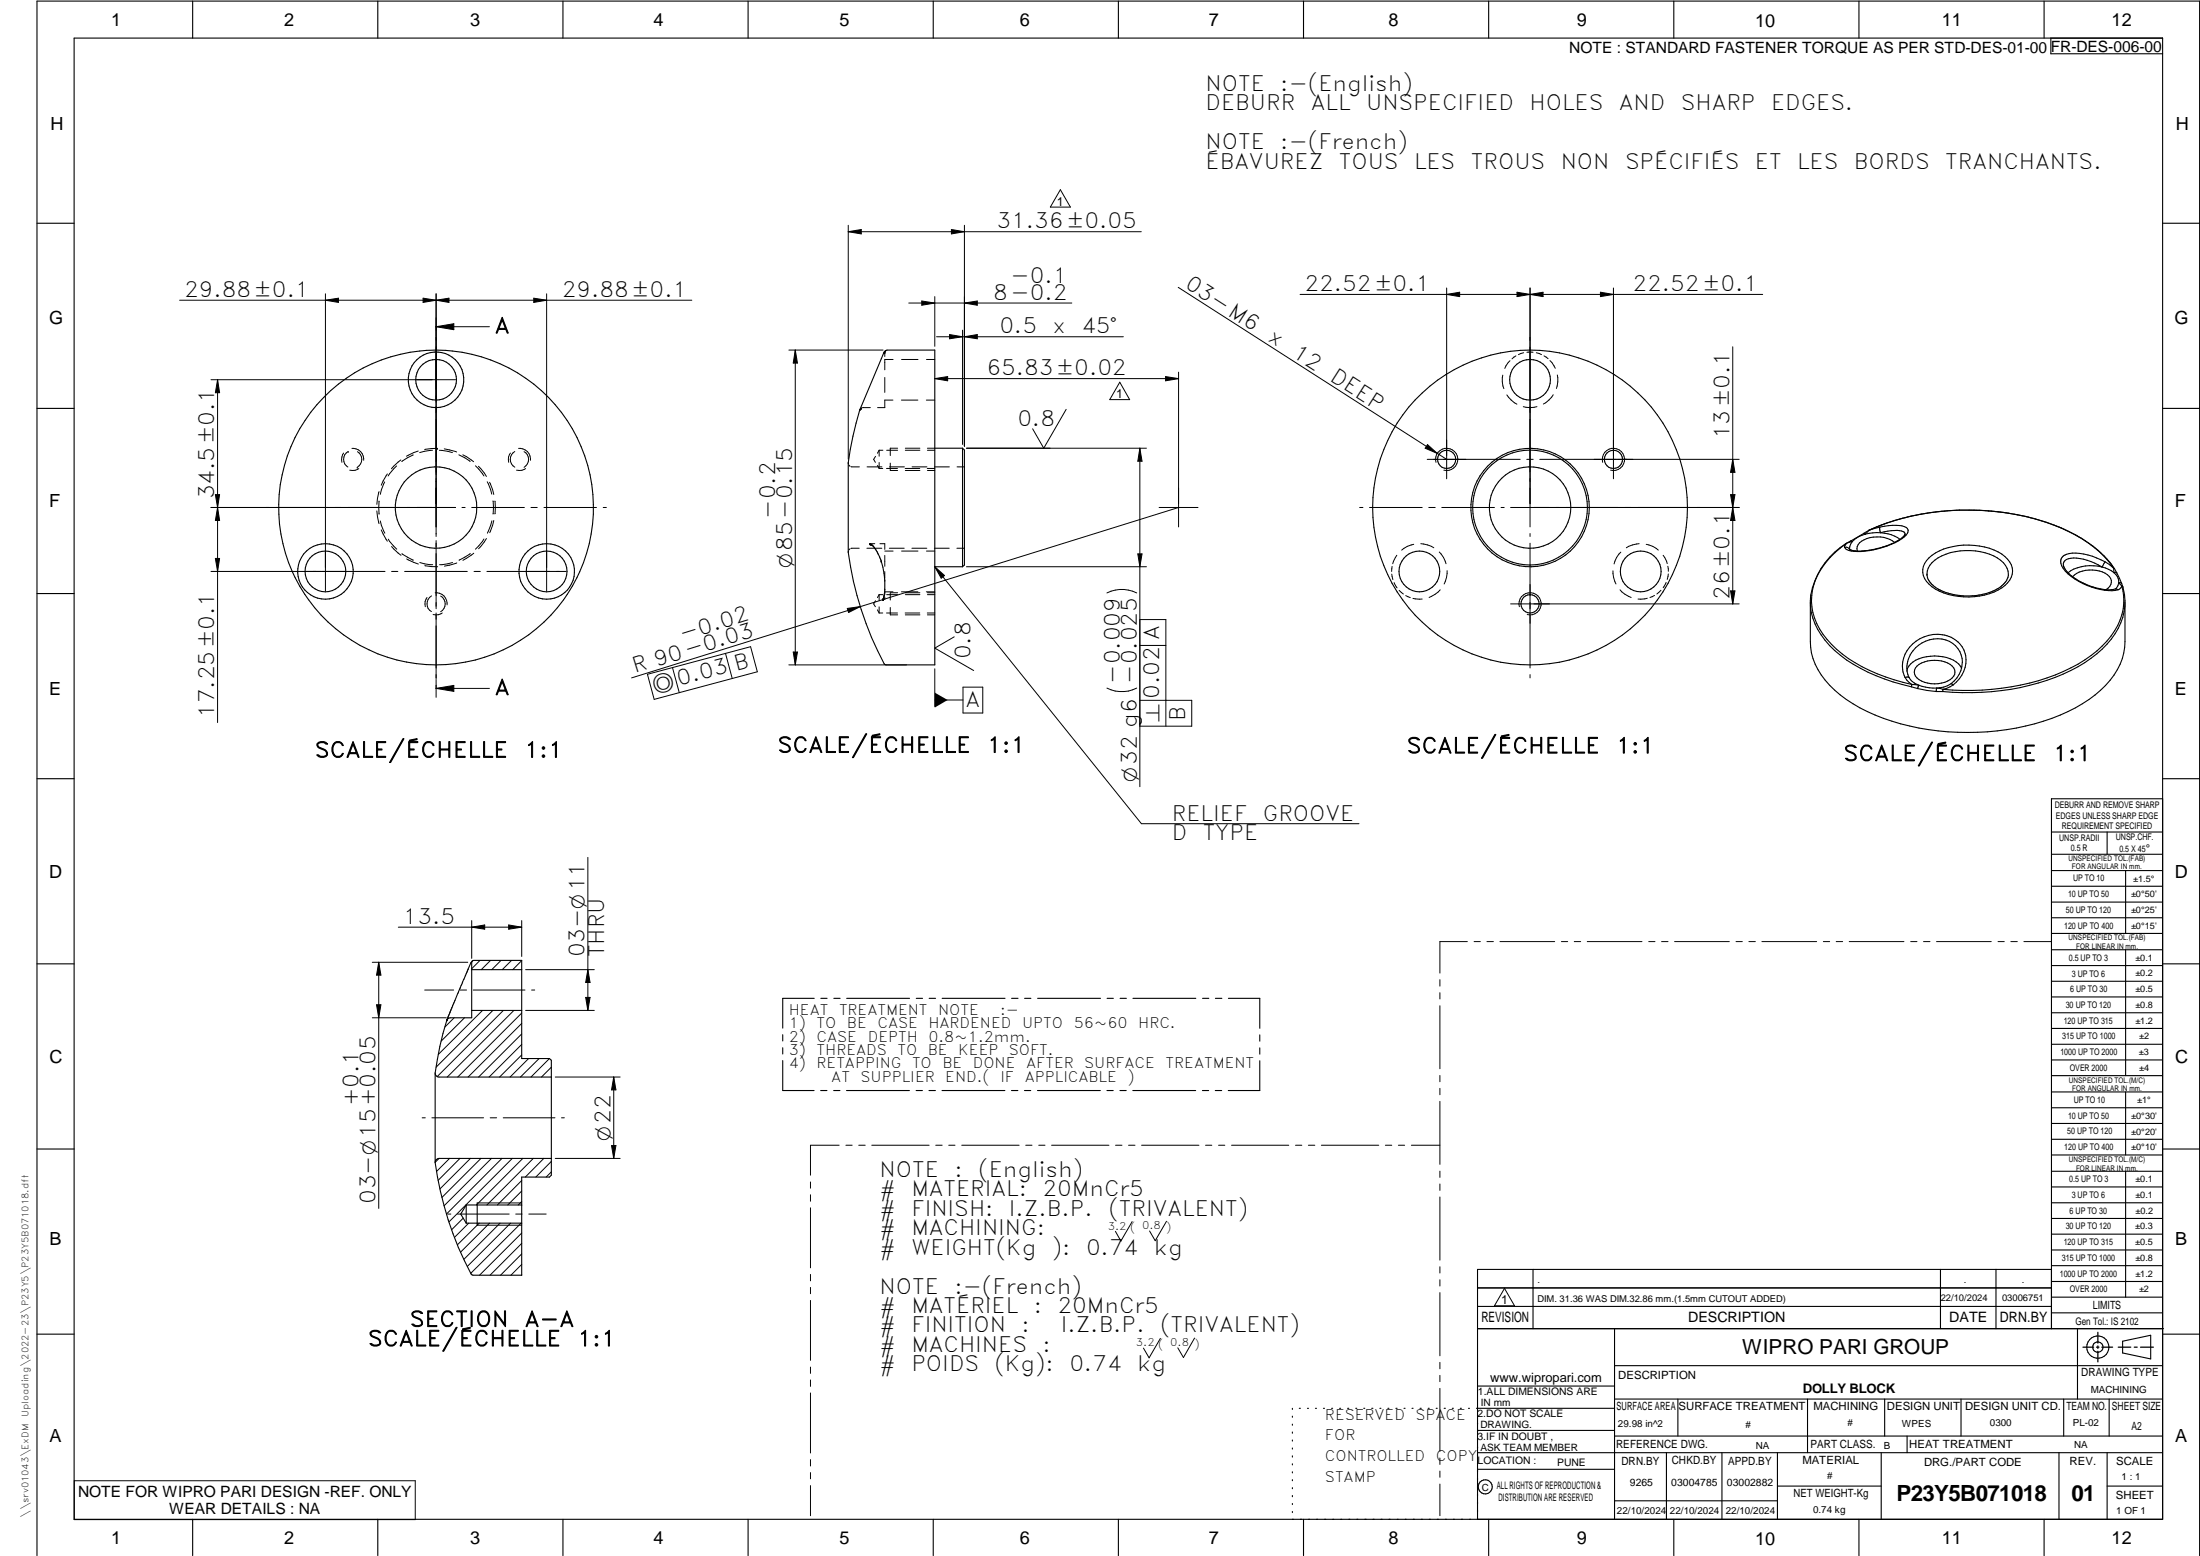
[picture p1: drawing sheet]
<svg xmlns="http://www.w3.org/2000/svg" width="594mm" height="420mm" viewBox="0 0 594 420" stroke-linecap="round" stroke-linejoin="round" font-family="sans-serif">
<g fill="none" stroke="#000" stroke-width=".3">
<path d="M20 10.3h564v400h-564zM52 .3v10M102 .3v10M152 .3v10M202 .3v10M252 .3v10M302 .3v10M352 .3v10M402 .3v10M452 .3v10M502 .3v10M552 .3v10"/>
<path d="M553.8 10.3v4.2h30.2M10 60.3h10M584 60.3h10M238.7 95.1h.1M239.2 94.7l-.5 .4M239.5 94.6l-.5 .2M239.5 94.5h12.9v85h-13.4a86.6 86.6 0 0 1-9.9-30.3v-24.3a93.4 93.4 0 0 1 3-14.2l6.6-15.6M10 110.3h10M584 110.3h10M252.4 121h7.5M259.9 121l.5 .5v31.1l-.5 .4M259.9 121v32"/>
<path d="M518.7 138.9l-4.9 1.1-6.9 2.2M520.4 138.6l-1.5 .2M521.2 138.4l7.9-.6a60.7 60.7 0 0 1 33.5 7.9 29.2 29.2 0 0 1 8.4 7.8M234.9 146.8h.1M235 146.8h.1M235.1 146.9h.1M235.2 146.9h.1M235.2 147l.6 .4 1 1.5 1.1 2.6M235.3 147h.1M237.9 151.5l.9 4.3 .1 4.3M237.9 151.5h.1M252.4 153h7.5"/>
<path d="M498.1 147.8a1.04 1.04 0 0 1 1.3 .5M498.5 146.8a21 21 0 0 0-9.5 13.8M498.6 146.7a20.2 20.2 0 0 0-9.4 14.1 16.4 16.4 0 0 0 5.4 13.2 41.1 41.1 0 0 0 19.2 10.2l2.5 .6M498.6 146.7l-.1 .1M498.6 146.7l-.4 .6-.1 .5M499.4 148.3h.1M499.5 148.4h.1M500.2 146.3l-.7 1.4-.1 .7M500.2 146.3l-1.6 .4M500.2 146.3l-.5-.2-1.2 .7M503.7 144.2l-1.7 .7-1.8 1.4M503.7 144.2l-.4-.1-3.6 2"/>
<path d="M504.6 143.2l-1.3 .8M504.7 143.2l-1 1M504.7 143.2h-.1M506.2 142.5l-1.6 .7M506.9 142.2l-2.2 1M506.9 142.2l3.3-1.2a69.1 69.1 0 0 1 46.3 1.5 32.2 32.2 0 0 1 14.2 10.9M507.7 142.3l.1 1.5M507.7 142.3l-3 .9M507.7 142.3a11.8 11.8 0 0 1 7 .1 1.51 1.51 0 0 1-.4 2.5 21.6 21.6 0 0 1-15.1 3.7l-.9-.4-.2-.4M507.8 143.8l2.9 .6 2.4 1.2M507.8 143.8a10.3 10.3 0 0 1 6.4-.1l.2 .6M507.8 143.8l-2.1 .1-2 .3"/>
<path d="M511.6 146.5l-3.5 1.3-4.3 .9a9 9 0 0 1-4.3-.3M511.6 146.5a8.1 8.1 0 0 0-9.4 .1 2.13 2.13 0 0 0-.6 2.2M514.3 144.5h.1M514.4 144.4a6.7 6.7 0 0 1-2.8 2.1M514.4 144.3h.1M520.4 155.1a5.1 5.1 0 0 0 3 4M520.4 155h.1M520.4 155a6.5 6.5 0 0 1 5.1-5.4 16.5 16.5 0 0 1 14.8 1.7 4.1 4.1 0 0 1 1.9 4.7 8.2 8.2 0 0 1-6.1 4.3 18.4 18.4 0 0 1-12.6-1.2M520.9 150.6a16.6 16.6 0 0 1 13.6-3.2 11 11 0 0 1 8.6 5.1 5.1 5.1 0 0 1-2.6 6.2 18.3 18.3 0 0 1-18.8-.2 4.7 4.7 0 0 1-.8-7.9zM523.5 159.1h.1M557.2 152.4l.1-.5a2.52 2.52 0 0 1 2.7-1.2 16.1 16.1 0 0 1 7.6 2.4M557.2 152.5a6.9 6.9 0 0 0 3.8 4.1 15.4 15.4 0 0 0 10.2 2.4"/>
<path d="M559.7 155.7a7.7 7.7 0 0 1 9.9 0 2.23 2.23 0 0 1-.9 3.5M567.6 153.1a10.9 10.9 0 0 0-9.2 1.6M567.6 153.1l1.8 .7 1.5 .8M568.5 151.7l-.9 1.4M568.5 151.7l2.2 1.7M568.5 151.7a16.6 16.6 0 0 0-9.7-2.2 2.33 2.33 0 0 0-2.2 1.4 2.33 2.33 0 0 0 .5 2.6 17.8 17.8 0 0 0 14.1 5.9l.8-.1M570.7 153.4l.2 1.2M570.7 153.4l.3 .1M570.9 154.6a3.1 3.1 0 0 1 1.2 2.8M570.9 154.6l.3-.1 .4 .2M571 153.5l.6 1.2M571.2 159h.1"/>
<path d="M571.2 159l.8 .3M571.6 154.7l1.3 2.9M572.1 157.4l.4-.1 .4 .3M572.1 157.4l.9 .8M572.1 157.4l-.2 .8-.7 .8M572.9 157.6l.4 .9M573 158.2l.3 .3M573 158.2a15.6 15.6 0 0 1-4.1 14.9 39 39 0 0 1-18.4 10.7 71.1 71.1 0 0 1-25.8 2.3M573 158.2l-.2 .5-.8 .6M573.3 158.5a15.9 15.9 0 0 1-4.3 15.4 40.7 40.7 0 0 1-21 11.2 69.8 69.8 0 0 1-23.4 1.6M10 160.3h10M238.4 161.8h.1"/>
<path d="M238.5 161.8h.1M238.5 161.7h.1M238.5 161.6h.1M238.6 161.3h.1M238.6 161.4v.1M238.8 160.7v.1M238.8 160.8l-.2 .5M238.8 160.1v.7M488.9 162.5v10.8a18.8 18.8 0 0 0 8 14.4 52.5 52.5 0 0 0 26.5 9.7 66 66 0 0 0 37-6.3 25.3 25.3 0 0 0 12.7-13.3l.6-3 .1-1.5v-10.8M488.9 160.7a17.5 17.5 0 0 0 6.6 15 45.7 45.7 0 0 0 20.7 9.8M517.6 179.9a8 8 0 0 1 9.6 0 2.22 2.22 0 0 1-.6 3.6 8.1 8.1 0 0 1-9-.5 2.11 2.11 0 0 1 0-3.1zM529.9 178.9a7.2 7.2 0 0 1-3.1 5.7l.6 .4"/>
<path d="M529.9 178.9a6.7 6.7 0 0 0-9.9-5.8 8 8 0 0 0-5.1 7.4M584 160.3h10M514.4 182.9l.7-.1 .4 .2M514.4 182.9l.5 .8 1.4 1.1M514.4 182.9a7.7 7.7 0 0 1 3-9.8 8.7 8.7 0 0 1 12.4 1.5 7.7 7.7 0 0 1-2.4 10.4M514.9 180.5l.1 .8 .5 1.7M515.5 183l.4 .6 1.1 .8M516.2 185.5l1.6 .4M516.3 184.8l1.9 .2M516.3 184.8l-.1 .7M516.9 184.4l1.3 .6M517.8 185.9l5.1 .8"/>
<path d="M518.2 185l2.7 .7 2.1 .1M518.2 185l-.4 .9M522.9 186.7h1.7M523 185.8l1.7 .3M523 185.8l-.1 .9M524.7 186.1l-.1 .6M526.9 184.6a7 7 0 0 1-3.9 1.2M527.4 185l-1.8 .9-.9 .2M529.7 180.5a7 7 0 0 0-6.2-3.3 9.2 9.2 0 0 0-8.1 2.7l-.5 1.2M10 210.3h10M584 215.7h-30v143.1M584 210.3h10"/>
<path d="M554 224.7h30M554 230.7h30M554 235.1h30M554 239.3h30M569 224.7v6M574 235.1v17M127.2 259.9h.1M127.2 259.9l-6.3 15.1M127.5 259.5l-.3 .4M554 243.6h30M554 247.8h30M554 252.1h30"/>
<path d="M554 256.5h30M574 256.5v33.9M10 260.3h10M120.6 275.5h.1M120.6 275.4h.1M120.7 275.4h.1M120.7 275.3h.1M120.8 275.1v.1M120.8 275.1h.1M120.9 275h.1M120.9 275l-.1 .1M127.4 272.8h13.5"/>
<path d="M127.4 261.8h13.5M211.4 279.4v1.7M219.9 269.6h-8.5v8M221.7 269.6h1.6M225.2 269.6h1.7M228.6 269.6h17M247.4 269.6h1.7M250.9 269.6h1.7M254.4 269.6h17M273.2 269.6h1.7M276.7 269.6h1.7M280.2 269.6h17"/>
<path d="M299 269.6h1.6M302.5 269.6h1.7M305.9 269.6h17M324.7 269.6h1.7M328.2 269.6h1.7M331.7 269.6h8.5v8.1M340.2 279.4v1.7M554 260.7h30M554 265h30M554 269.2h30M554 273.5h30M554 277.7h30"/>
<path d="M584 260.3h10M117.5 289.8v24M148.9 290.8h-30.4a1.02 1.02 0 0 1-1-1.1 75.5 75.5 0 0 1 3.4-14.5l.7-.4h5.8v-15l.3-.4 13.2-.1v26.5h7.5l.5 .5v31l-.5 .5h-7.5v26.5l-13.5-.1a84.5 84.5 0 0 1-9.8-30.7l.5-.6 .4-.1h30.4M211.4 282.9v1.7M211.4 286.4v8.1h8.4M221.6 294.5h1.7M225.1 294.5h1.7M228.6 294.5h17M247.4 294.5h1.7M250.9 294.5h1.7M254.4 294.5h16.9M273.1 294.5h1.8"/>
<path d="M276.6 294.5h1.7M280.2 294.5h16.9M298.9 294.5h1.7M302.4 294.5h1.7M305.9 294.5h17M324.7 294.5h1.7M328.2 294.5h1.7M340.2 286.4v8.1h-8.5M340.2 283v1.6M554 282h30M554 286.2h30M554 290.4h30"/>
<path d="M554 294.9h30M554 299.1h30M574 294.9v17M10 310.3h10M554 303.4h30M554 307.6h30M554 311.9h30M554 316.3h30M574 316.3v34M584 310.3h10M125.9 325.4v4.9M125.9 330.3h15"/>
<path d="M125.9 325.4h15M125.9 325.4l-1.5 2.4 1.5 2.5M128.9 324.8v6M554 320.5h30M554 324.8h30M554 329h30M554 333.2h30M554 337.5h30M399 358.8h185.2M399 352.8h155M399 347.8h155M414 342.8v16"/>
<path d="M436 358.8v51.5M524 342.8v16M539 342.8v16M554 341.8h30M554 346h30M554 350.3h30M554 354.5h30M554 342.8h-155v67.5M561 358.8v19M10 360.3h10M399 374.3h37M436 377.8h148"/>
<path d="M453.1 377.8v10M488.1 377.8v14.5M508.9 377.8v10M529.5 377.8v10M557.3 377.8v10M569.5 377.8v10M573.2 362.2l7.6-1.6v6.3l-7.6-1.6zM584 368.8h-148M584 360.3h10M349 380.3v.3M349 382.4v.3M349 384.6v.3"/>
<path d="M349 386.7v.3M349 388.8v.3M349 391v.3M349 393.1v.3M349 395.3v.3M349 397.4v.3M349 399.5v.3M350.9 380.3h.2M353.1 380.3h.2M355.2 380.3h.3M357.4 380.3h.3M359.6 380.3h.3"/>
<path d="M361.7 380.3h.3M363.9 380.3h.3M366.1 380.3h.3M368.3 380.3h.2M370.4 380.3h.3M372.6 380.3h.3M374.8 380.3h.3M376.9 380.3h.4M379.1 380.3h.3M381.3 380.3h.3M383.4 380.3h.4M385.6 380.3h.3"/>
<path d="M387.8 380.3h.3M390 380.3h.3M392.2 380.3h.3M394.3 380.3h.3M396.5 380.3h.3M398.7 380.3h37.3M399 396.7h37M399 392.3h185M399 386.2h37M436 387.8h148M450 392.3v18M465 392.3v18"/>
<path d="M480 392.3v18M508 392.3v18M515 387.8v4.5M556 392.3v18M569 392.3v18M52 410.3v9.7M102 410.3v9.7M152 410.3v9.7M202 410.3v9.7M252 410.3v9.7M302 410.3v9.7M349 401.7v.3"/>
<path d="M349 403.8v.4M349 406v.3M349 408.1v.3M352 410.3v9.7M402 410.3v9.7M436 405.3h44M452 410.3v9.7M480 401.3h28M502 410.3v9.7M552 410.3v9.7M569 401.3h15M10 420v-419.7h584v419.7"/>
<circle cx="117.8" cy="102.6" r="7.5"/>
<circle cx="117.8" cy="102.6" r="5.5"/>
<circle cx="413.2" cy="102.6" r="5.5"/>
<circle cx="117.7" cy="137" r="11"/>
<circle cx="117.7" cy="137.1" r="42.5"/>
<circle cx="390.6" cy="124.1" r="2.46"/>
<circle cx="413.2" cy="137" r="15.5"/>
<circle cx="413.2" cy="137.1" r="16"/>
<circle cx="413.2" cy="137.1" r="42.5"/>
<circle cx="413.2" cy="137" r="11"/>
<circle cx="435.7" cy="124.1" r="2.46"/>
<circle cx="87.9" cy="154.3" r="7.5"/>
<circle cx="87.9" cy="154.3" r="5.5"/>
<circle cx="147.6" cy="154.3" r="5.5"/>
<circle cx="147.6" cy="154.3" r="7.5"/>
<circle cx="383.3" cy="154.3" r="5.5"/>
<circle cx="443.1" cy="154.3" r="5.5"/>
<circle cx="413.2" cy="163" r="2.46"/>
<circle cx="566.5" cy="363.7" r="1.39"/>
<circle cx="566.5" cy="363.8" r="3"/>
<circle cx="401.1" cy="401.5" r="1.9"/>
</g>
<g fill="none" stroke="#000" stroke-width=".27">
<path d="M286.3 51.2l2.7 4.7h-5.4zM87.9 79.3v80.3M117.8 79.3v65.6M147.6 79.3v80.3M229.1 60.8v63.2M229.1 62.6l3.5-.6v1.2zM229.1 62.6h79.1M256.9 62l3.5 .6-3.5 .6zM260.4 60.8v59.7M318.2 77.6l72.4 46.4M351.1 79.5h124.9M390.6 77.8v51.5"/>
<path d="M390.6 79.5l3.6-.6v1.2zM409.7 78.9v1.2l7-1.2v1.2zM413.2 77.8v64.5M432.2 78.9l3.5 .6-3.5 .6zM435.7 77.8v51.5M48.5 81.1h138.3M87.9 81.1l3.5-.6v1.2zM114.3 80.5l3.5 .6-3.5 .6zM117.8 88.2l4.7-.8v1.6zM117.8 81.1l3.4-.6v1.2zM117.8 88.2h14.4M144.1 80.5l3.5 .6-3.5 .6z"/>
<path d="M213 94.5h25.5M214.8 94.5v85M214.8 94.5l.5 3.5h-1.1zM238.9 97.1h2.3M238.9 95.2h.1M238.9 95.3v1M238.9 97.1v2.8M239 94.9h.1M239 94.9l-.1 .3M239 94.9v.1M239 94.8h.1M239.2 94.7h-.1"/>
<path d="M243.5 97.1h4.4M245.4 81.8h44M248.9 81.3l3.5 .5-3.5 .6zM250.2 97.1h2.2M252.4 80.1v13.4M252.9 90.9h50.5M256.4 90.3l3.5 .6-3.5 .6zM259.9 89.2v30.8M260.4 90.9l3.5-.6v1.2zM260.4 81.8l3.5-.5v1.1zM407.7 97.4l-1.3 2.1M409.4 96.1l-1.1 .8"/>
<path d="M411.4 95.3l-1.4 .5M412.3 95.1h1.7M414.9 95.3l1.4 .5M416.9 96.1l1.1 .8M418.5 97.4l1.5 2M467.9 93.6v69.5M57 102.5h66M58.8 102.5l.5 3.5h-1.1zM58.8 102.5v92.6M232.2 110.7h.1M232.2 110.6h.1M232.3 110.5h.1"/>
<path d="M232.3 110.5l-.1 .1M232.4 110.4h.1M232.4 110.3h.1M232.6 110.2h.1M232.6 110.2l-.1 .1M232.7 110.2h.1M232.9 110.1h.1M235 110.1h-2M238.9 101.9v4.1M241.1 108h-2.2v2.1h-1.9M243.4 108h4.5M250.1 108h2.3"/>
<path d="M252.4 102.2l3.5-.5v1.1zM252.4 102.2h65.9M287.9 110.5l-6.1 10.5-3-5.2M302.4 103.2l2.6 4.7h-5.3zM314.7 101.7l3.6 .5-3.6 .6zM318.3 100.5v41.8M405.8 101.3a6.2 6.2 0 0 0 .3 3.6M406.9 106.6a7.7 7.7 0 0 0 2.7 2.5M415 109.8a6.8 6.8 0 0 1-3.7 0M419.4 106.6a7.1 7.1 0 0 1-2.6 2.5M420.5 101.3a6.6 6.6 0 0 1-.2 3.6M58.2 133.6h1.1l-.5 3.4z"/>
<path d="M58.8 137l.5 3.5h-1.1zM92.8 122.3a3.2 3.2 0 0 0-.5 2.5M94 121.9a2.45 2.45 0 0 0-.1 4.2M94 121.9h.1M95 121.1a2.93 2.93 0 0 1 3.2 3.2M96.5 126.2h.1M96.5 122a2.46 2.46 0 0 1 0 4.2M96.9 126.5a2.81 2.81 0 0 1-2.5 .5M101.8 138l.6 3.4M102.4 135.3v3.6M102.4 132.8l-.6 3.4M103.9 130.1l-1.2 3.4"/>
<path d="M104.6 128l-1.7 3M107.1 125.8l-2.3 2.7M108.2 124.2l-2.5 2.4M111.6 122.9l-3.1 1.7M112.9 121.8l-3.1 1.4M116.8 121.6l-3.5 .6M118.1 121.1h.1M118.1 121.1l-3.4 .3M118.7 121.6l3.5 .6M120 121.2l3.3 .8M123 137h-66M123.9 122.8l3.1 1.8"/>
<path d="M124.7 137h.9M125 122.8l2.9 1.9M127.4 137h14.2M128.4 125.8l2.3 2.7M129.2 125.9l2.2 2.8M131.6 130.1l1.2 3.3M132.2 130.2l1.1 3.3M133.1 135.3v3.5M133.6 135.3v3.5M137.8 122.3a2.77 2.77 0 0 0-.4 2.5M139 121.9a2.44 2.44 0 0 0 0 4.3M140 121.1a2.94 2.94 0 0 1 3.2 3.2"/>
<path d="M141.5 122a2.44 2.44 0 0 1 0 4.2M141.9 126.5a2.81 2.81 0 0 1-2.4 .5M143.4 137h1.7M146.9 137h14.2M162.9 137h.8M229.1 125.1v.2M229.2 125.6l.4 .3M229.8 126l2.3 .1M234.1 126.1h4.1M236.4 123.2l-.5 .8 .5 .8M236.9 125.7l.5 .8M237.4 126.5h1"/>
<path d="M237.4 121.6l-.5 .8M237.4 121.6h1M237.4 121.6v1.6M237.4 124.9v1.6M239.4 126.5h3M239.4 121.6h3M240.2 126.1h4M240.4 125.1v1.9h2M242.4 121h-2v2M244.4 126.5h4M244.5 121.6h3.9M244.5 121h3.9"/>
<path d="M244.5 127h3.9M246.3 126.1h4M250.4 126.5h2M250.4 121.6h2M250.4 121h2M250.4 127h2M252.3 126.1h4.1M258.4 126.1h2M261 121h48.6M307.8 121v91.4M307.8 121l.6 3.5h-1.2zM313 137h10.5"/>
<path d="M318.3 137l-147.7 46M367.2 137h.8M369.8 137h14.2M385.4 124h25.1M385.5 120.1l2.6 2.3-3.3-1.4zM385.8 137h1.8M387.8 124.8a3 3 0 0 1 2.6-3.7 3 3 0 0 1 3.3 3.2 3 3 0 0 1-3.8 2.7M389.3 137h14.3M405.3 137h.9M407.9 137h61.7M412.3 124h1.7M432.8 124.8a3 3 0 0 1 2.6-3.8 3 3 0 0 1 3.3 3.3 3 3 0 0 1-3.8 2.7"/>
<path d="M467.3 133.6h1.2l-.6 3.4zM467.9 137l.6 3.5h-1.2zM467.9 124l.6 3.6h-1.2zM469.6 124h-53.8M58.2 150.8h1.1l-.5 3.5zM102.7 140.7l.3 1.2 .9 2.1M102.9 143.1l1.7 3M104 154.3h-47M104.9 145.6l2.2 2.7M105.7 154.3h1.7M105.7 147.6l2.6 2.3M108.5 149.5l3.1 1.8"/>
<path d="M109.3 154.3h16.9M109.8 150.9l3.2 1.4M113.4 151.9l3.4 .6M114.7 152.7l3.5 .3M117.8 146v18.4M122.2 151.9l-3.5 .6M123.4 152l-3.4 .9M127 149.5l-3.1 1.8M127.9 149.4l-2.9 1.9M128 154.3h1.7M130.7 145.5l-2.3 2.8M131.4 145.4l-2.2 2.8"/>
<path d="M131.5 154.3h21.4M132.8 140.6l-1.2 3.4M133.3 140.5l-1.1 3.3M229.1 148.8v.3M229.5 148.2l-.3 .3M232 148l-2.2 .1M234.1 148h4M234.9 146.8h1.3M237.6 146.8h1.3v1.5M238.9 148.8h2.3M238.9 159.8h2.2M238.9 154.3v1.8"/>
<path d="M238.9 150v2.9M238.9 156.5v.4M238.9 159.1v.3M238.9 159.7v.9M240.2 148h4M243.4 159.8h4.5M243.5 148.8h4.4M246.2 148h4.1M250.1 159.8h2.3M250.2 148.8h2.2M252.3 148h4M252.4 153l2.7 2.4-.9 .7z"/>
<path d="M252.4 153l55.8 69.4h58.8M258.4 148h2M261 153h48.6M307.2 149.6h1.2l-.6 3.4zM375.8 155l.3 1.5M375.9 153l-.1 1.3M376.5 157.3l.8 1.4M377.2 149.9l-1.1 2.3M377.8 159.4l1.2 1M381.8 147a6.5 6.5 0 0 0-3.3 1.5M383.7 146.8a7.4 7.4 0 0 1 3.5 1.1M388.7 149.1a6.7 6.7 0 0 1 1.8 3.1"/>
<path d="M388.9 159.3a7.8 7.8 0 0 1-3 2M390.8 154.1a7.2 7.2 0 0 1-.8 3.6M413.2 144.1v.8M413.2 146.7v33.7M435.6 154.1a7.1 7.1 0 0 0 .8 3.6M437.5 159.3a7 7 0 0 0 3 2M437.7 149.1a6.2 6.2 0 0 0-1.8 3.2M442.6 146.8a7.4 7.4 0 0 0-3.4 1.1M444.5 147a6.1 6.1 0 0 1 3.3 1.5M448.5 159.4l-1.1 1M449.1 149.9l1.1 2.3M449.9 157.3l-.8 1.4"/>
<path d="M450.4 152.9l.1 1.4M450.5 155l-.3 1.5M467.3 159.6h1.2l-.6 3.5zM115.3 161.3a2.77 2.77 0 0 0-.5 2.5M116.5 160.9a2.46 2.46 0 0 0 0 4.2M117.5 160.1a2.95 2.95 0 0 1 3.2 3.2M117.8 165.5v17.8M119 161a2.44 2.44 0 0 1 0 4.2M119.4 165.5a2.81 2.81 0 0 1-2.4 .4M195.9 176.4l1.8 6.8M213 179.5h31.8M214.2 176.1h1.1l-.5 3.4z"/>
<path d="M228.8 164.3l3.5-.5-3.2 1.6zM236.4 162.2l-.5 .9 .5 .7M236.9 164.7l.5 .8M237.4 165.5h1M237.4 160.6l-.5 .8M237.4 160.6h1M237.4 160.6v1.6M237.4 163.9v1.6M238.4 161.8h.1M238.5 161.8h.1M238.9 161.2v.6h-.1M239.4 165.5h3"/>
<path d="M239.4 160.6h3M240.4 164v2h2M242.4 160.1h-2v1.9M244.4 165.5h4M244.5 160.6h3.9M244.5 160.1h3.9M244.5 166h3.9M250.4 165.5h2M250.4 160.6h2M250.4 160.1h2M250.4 166h2M257.7 172l-5.3 3 10.5 6.1"/>
<path d="M307 160.1a9 9 0 0 0-8.1 0M307.8 174.3h7M307.8 167.3h7v28.8M379.6 160.8l1.2 .6M381.5 161.6l2.5 .2M407.9 163.1h61.7M410.3 163.8a3 3 0 0 1 2.6-3.7 3 3 0 0 1 3.3 3.2 3 3 0 0 1-3.8 2.6M444.8 161.5l-2.5 .3M446.8 160.8l-1.2 .5M117.8 183.5v4.8M117.8 185.9h14.4M117.8 185.9l4.7-.8v1.6z"/>
<path d="M174.8 182.1l27.9-7.5 1.8 6.8-27.8 7.4zM181.6 180.3l1.8 6.7M252.4 180.6v10.2M252.4 189h7.6M260 185.5h5.4v7h-5.4zM307 185.8a9 9 0 0 1-8.1 0M307.8 189.1h14v7h-14M413.2 182.2v.8M158.7 231.5v41.3M100.5 259.8h25.8M102.3 259.8v66.5M102.3 259.8l.6 3.5h-1.2z"/>
<path d="M107.6 250.4h33.3M127.4 250.4l3.5-.6v1.1zM127.4 248.6v10.2M129.6 259.3l-2.2 2.3M132.5 259.3l-2.5 2.5M135.3 259.3l-2.5 2.5M137.4 249.8l3.5 .6-3.5 .5zM138.1 259.3l-2.5 2.5M140.9 248.6v9.7M140.9 259.4l-2.4 2.4M396.2 254.3h-7.4v8.5M398.1 254.3h1.6"/>
<path d="M401.5 254.3h1.8M405 254.3h14.8M421.6 254.3h1.7M425.1 254.3h1.7M428.6 254.3h14.8M445.2 254.3h1.7M448.7 254.3h1.7M452.2 254.3h14.8M468.8 254.3h1.7M472.3 254.3h1.7M475.8 254.3h14.8M492.4 254.3h1.7"/>
<path d="M495.8 254.3h1.8M499.4 254.3h14.7M516 254.3h1.6M519.4 254.3h1.8M522.9 254.3h14.8M539.5 254.3h1.7M543 254.3h1.7M546.5 254.3h7.4M100.5 274.8h20M101.7 271.3h1.2l-.6 3.5zM114.7 267.3h7.8M122.6 274.8l-2.5 2.5"/>
<path d="M124.3 267.3h1.7M125.4 274.8l-6.3 6.3M127.5 272.8l-.1 .1M127.8 267.3h14M130.3 272.8l-11.9 11.9M133.1 272.8l-15.3 15.4M135.9 272.8l-17.8 17.9M138.8 272.8l-18 18M140.9 273.6l-17.3 17.2M140.9 276.4l-14.5 14.4M140.9 279.2l-11.7 11.6M141.9 261.8h18.6"/>
<path d="M141.9 272.8h18.6M143.5 267.3h.9M158.2 269.3h1.1l-.6 3.5zM158.7 261.8l.6 3.5h-1.1zM388.8 264.5v1.8M388.8 268.1v1.6M388.8 271.6v17M140.9 282l-8.8 8.8M140.9 284.9l-6 5.9M142.7 285.8l-5 5M145.6 285.8l-5.1 5M148.4 285.8l-5 5"/>
<path d="M148.9 288.2l-2.7 2.6M149.9 290.8h17.6M165.7 290.8l.6 3.5h-1.2zM165.7 290.8v22M388.8 290.4v1.7M388.8 293.9v1.7M388.8 297.4v17M114 301.8h.8M116.6 301.8h14M118.6 312.8l-1.1 1.1M121.4 312.8l-3.5 3.5M124.2 312.8l-5.9 5.9"/>
<path d="M127 312.8l-8.2 8.3M129.9 312.8l-10.6 10.5M132.4 301.8h1.7M132.7 312.8l-12.8 12.8M135.5 312.8l-14.9 15M135.9 301.8h14M138.3 312.8l-17.1 17.1M140.9 318.8l-6.6 6.6M141.2 312.8l-12.6 12.6M144 312.8l-12.5 12.6M146.8 312.8l-4.9 5M148.9 313.6l-4.2 4.2"/>
<path d="M148.9 316.4l-1.4 1.4M149.9 312.8h17.6M151.6 301.8h.8M165.1 309.3h1.2l-.6 3.5zM218.9 319.2v1.6M226.6 309.2h-7.7v8.1M228.4 309.2h1.7M231.9 309.2h1.7M235.4 309.2h15.5M252.7 309.2h1.7M256.2 309.2h1.7M259.7 309.2h15.5"/>
<path d="M277 309.2h1.7M280.5 309.2h1.7M284 309.2h15.5M301.2 309.2h1.8M304.8 309.2h1.7M308.3 309.2h15.5M325.5 309.2h1.7M329.1 309.2h1.6M332.6 309.2h15.4M349.8 309.2h1.7M353.3 309.2h1.7M356.8 309.2h15.5"/>
<path d="M374.1 309.2h1.7M377.6 309.2h1.7M381.1 309.2h7.7M388.8 316.2v1.7M388.8 319.7v1.7M120.9 327.8h.8M123.5 327.8h14M125.1 328.9l-3.1 3.2M126.6 330.3l-3.9 3.8M128.9 330.8h12M128.9 324.8h12M129.4 330.3l-5.9 5.8"/>
<path d="M132.2 330.3l-7.8 7.8M135 330.3l-9.7 9.8M137.9 330.3l-11.7 11.7M139.3 327.8h1.7M140.7 330.3l-13.6 13.5M140.9 321.6l-3.8 3.8M140.9 324.4l-1 1M140.9 333l-11.4 11.3M140.9 335.7l-8.6 8.6M140.9 338.6l-5.7 5.7M142.8 327.8h4.7M218.9 322.6v1.8"/>
<path d="M218.9 326.1v16.2M305.7 329.9l-3 5.2-1.5-2.6M315 329.8l-3.1 5.2-1.5-2.6M388.8 323.2v17.1M140.9 341.4l-2.9 2.9M140.9 344.3h-.1M218.9 344.1v1.8M218.9 347.6v1.7M218.9 351.2v16.1M388.8 342.1v1.6M388.8 345.6v1.7M388.8 349v17.1"/>
<path d="M406.3 347.9l2.7 4.7h-5.4zM218.9 369.1v1.7M218.9 372.6v1.8M218.9 376.1v16.2M313.3 361.4l-3 5.2-1.5-2.6M322.6 361.3l-3 5.3-1.6-2.7M388.8 367.9v1.7M388.8 371.4v1.7M388.8 374.9v17M20.1 399.8h92v10.5h-92zM218.9 394.1v1.8M218.9 397.6v1.7"/>
<path d="M388.8 393.7v1.7M388.8 397.2v1.7M218.9 401.2v8.1M388.8 400.7v8.6"/>
</g>
<path d="M566.5 359.7v3M562.5 363.8h2.9M566.1 363.8h.7M566.5 363.4v.7M566.5 364.9v2.8M567.6 363.8h2.9M572 363.8h3.4M576.3 363.8h.8M578 363.8h3.5" fill="none" stroke="#000" stroke-width=".34"/>
<g fill="#000">
<path d="M229.1 62.6l3.5-.6v1.2zM256.9 62l3.5 .6-3.5 .6zM390.6 79.5l3.6-.6v1.2zM409.7 78.9l3.5 .6-3.5 .6zM413.2 79.5l3.5-.6v1.2zM432.2 78.9l3.5 .6-3.5 .6zM87.9 81.1l3.5-.6v1.2zM114.3 80.5l3.5 .6-3.5 .6zM117.8 81.1l3.4-.6v1.2zM117.8 88.2l4.7-.8v1.6zM144.1 80.5l3.5 .6-3.5 .6zM214.8 94.5l.5 3.5h-1.1z"/>
<path d="M248.9 81.3l3.5 .5-3.5 .6zM256.4 90.3l3.5 .6-3.5 .6zM260.4 81.8l3.5-.5v1.1zM260.4 90.9l3.5-.6v1.2zM58.8 102.5l.5 3.5h-1.1zM252.4 102.2l3.5-.5v1.1zM314.7 101.7l3.6 .5-3.6 .6zM58.2 133.6h1.1l-.5 3.4zM307.8 121l.6 3.5h-1.2zM385.5 120.1l2.6 2.3-3.3-1.4zM467.9 124l.6 3.6h-1.2zM467.3 133.6h1.2l-.6 3.4z"/>
<path d="M58.2 150.8h1.1l-.5 3.5zM58.8 137l.5 3.5h-1.1zM252.4 153l2.7 2.4-.9 .7zM307.2 149.6h1.2l-.6 3.4zM467.9 137l.6 3.5h-1.2zM467.3 159.6h1.2l-.6 3.5zM214.2 176.1h1.1l-.5 3.4zM228.8 164.3l3.5-.5-3.2 1.6zM117.8 185.9l4.7-.8v1.6zM252.4 187l3.5 2-3.5 2.1zM127.4 250.4l3.5-.6v1.1zM137.4 249.8l3.5 .6-3.5 .5z"/>
<path d="M101.7 271.3h1.2l-.6 3.5zM102.3 259.8l.6 3.5h-1.2zM158.7 261.8l.6 3.5h-1.1zM158.2 269.3h1.1l-.6 3.5zM165.7 290.8l.6 3.5h-1.2zM165.1 309.3h1.2l-.6 3.5z"/>
</g>
<g font-size="6">
<text x="512.1" y="405.2">P23Y5B071018</text>
<text x="559.4" y="405.2">01</text>
</g>
<g font-size="5.7">
<text x="325.5" y="24.6">NOTE</text>
<text x="325.5" y="29.8">DEBURR</text>
<text x="345.7" y="24.6">:-(English)</text>
<text x="354" y="29.8">ALL</text>
<text x="368.9" y="29.8">UNSPECIFIED</text>
<text x="413" y="29.8">HOLES</text>
<text x="437.2" y="29.8">AND</text>
<text x="453.9" y="29.8">SHARP</text>
<text x="478.2" y="29.8">EDGES.</text>
<text x="325.5" y="40.3">NOTE</text>
<text x="345.7" y="40.3">:-(French)</text>
<text x="325.5" y="45.6">ÉBAVUREZ</text>
<text x="361.5" y="45.6">TOUS</text>
<text x="381.8" y="45.6">LES</text>
<text x="397.2" y="45.6">TROUS</text>
<text x="421.5" y="45.6">NON</text>
<text x="438.8" y="45.6">SPÉCIFIÉS</text>
<text x="473.9" y="45.6">ET</text>
<text x="485.3" y="45.6">LES</text>
<text x="500.6" y="45.6">BORDS</text>
<text x="525.3" y="45.6">TRANCHANTS.</text>
<text x="269.1" y="61.7">31.36±0.05</text>
<text x="272.9" y="76.4">-0.1</text>
<text x="319.7" y="77.6" transform="rotate(33 319.7 77.6)">03-M6</text>
<text x="49.7" y="80.2">29.88±0.1</text>
<text x="151.7" y="80.2">29.88±0.1</text>
<text x="268.2" y="81">8-0.2</text>
<text x="352.3" y="78.7">22.52±0.1</text>
<text x="440.9" y="78.7">22.52±0.1</text>
<text x="133.6" y="90">A</text>
<text x="269.9" y="90">0.5</text>
<text x="284.2" y="90">x</text>
<text x="292" y="90">45°</text>
<text x="342.1" y="91.9" transform="rotate(33 342.1 91.9)">x</text>
<text x="266.4" y="101.4">65.83±0.02</text>
<text x="348.7" y="96.1" transform="rotate(33 348.7 96.1)">12</text>
<text x="358.9" y="102.6" transform="rotate(33 358.9 102.6)">DEEP</text>
<text x="274.7" y="114.9">0.8</text>
<text x="467" y="118.6" transform="rotate(-90 467 118.6)">13±0.1</text>
<text x="57.9" y="134.8" transform="rotate(-90 57.9 134.8)">34.5±0.1</text>
<text x="209.3" y="140" transform="rotate(-90 209.3 140)">-0.2</text>
<text x="467" y="161.9" transform="rotate(-90 467 161.9)">26±0.1</text>
<text x="184.1" y="173.1" transform="rotate(-17 184.1 173.1)">-0.02</text>
<text x="262" y="178.1" transform="rotate(-90 262 178.1)">0.8</text>
<text x="171.4" y="181.8" transform="rotate(-17 171.4 181.8)">R 90-0.03</text>
<text x="302.4" y="184.6" transform="rotate(-90 302.4 184.6)">-0.009</text>
<text x="307" y="184.6" transform="rotate(-90 307 184.6)">-0.025</text>
<text x="133.6" y="187.6">A</text>
<text x="260.7" y="190.8">A</text>
<text x="313" y="188.8" transform="rotate(-90 313 188.8)">0.02 A</text>
<text x="57.9" y="193.9" transform="rotate(-90 57.9 193.9)">17.25±0.1</text>
<text x="320.1" y="194.6" transform="rotate(-90 320.1 194.6)">B</text>
<text x="210" y="203.2">SCALE/ÉCHELLE</text>
<text x="266.5" y="203.2">1:1</text>
<text x="379.9" y="203.4">SCALE/ÉCHELLE</text>
<text x="436.4" y="203.4">1:1</text>
<text x="85" y="204.5">SCALE/ÉCHELLE</text>
<text x="141.6" y="204.5">1:1</text>
<text x="497.8" y="205.4">SCALE/ÉCHELLE</text>
<text x="554.4" y="205.4">1:1</text>
<text x="316.4" y="221.6">RELIEF</text>
<text x="341" y="221.6">GROOVE</text>
<text x="316.4" y="226.8">D</text>
<text x="324.8" y="226.8">TYPE</text>
<text x="108.8" y="249.5">13.5</text>
<text x="157.9" y="258.4" transform="rotate(-90 157.9 258.4)">03-O11</text>
<text x="163.1" y="258.4" transform="rotate(-90 163.1 258.4)">THRU</text>
<text x="96.9" y="298.7" transform="rotate(-90 96.9 298.7)">+0.1</text>
<text x="237.5" y="317.8">NOTE</text>
<text x="257.7" y="317.8">:</text>
<text x="264.1" y="317.8">(English)</text>
<text x="237.5" y="323">#</text>
<text x="246.1" y="323">MATERIAL:</text>
<text x="281.5" y="323">20MnCr5</text>
<text x="101.4" y="325.1" transform="rotate(-90 101.4 325.1)">03-O15+0.05</text>
<text x="237.5" y="328.3">#</text>
<text x="246.1" y="328.3">FINISH:</text>
<text x="272.4" y="328.3">I.Z.B.P.</text>
<text x="299.3" y="328.3">(TRIVALENT)</text>
<text x="237.5" y="333.5">#</text>
<text x="246.1" y="333.5">MACHINING:</text>
<text x="237.5" y="338.8">#</text>
<text x="246.1" y="338.8">WEIGHT(Kg</text>
<text x="284" y="338.8">):</text>
<text x="293.3" y="338.8">0.74</text>
<text x="311.6" y="338.8">kg</text>
<text x="237.5" y="349.3">NOTE</text>
<text x="257.7" y="349.3">:-(French)</text>
<text x="110.7" y="358.2">SECTION</text>
<text x="141.7" y="358.2">A-A</text>
<text x="237.5" y="354.5">#</text>
<text x="237.5" y="359.8">#</text>
<text x="246.1" y="359.8">FINITION</text>
<text x="246.1" y="354.5">MATÉRIEL</text>
<text x="275.8" y="359.8">:</text>
<text x="279.2" y="354.5">:</text>
<text x="285.6" y="354.5">20MnCr5</text>
<text x="286.4" y="359.8">I.Z.B.P.</text>
<text x="313.3" y="359.8">(TRIVALENT)</text>
<text x="99.3" y="363.5">SCALE/ÉCHELLE</text>
<text x="155.9" y="363.5">1:1</text>
<text x="237.5" y="365">#</text>
<text x="246.1" y="365">MACHINES</text>
<text x="281.5" y="365">:</text>
<text x="237.5" y="370.3">#</text>
<text x="246.1" y="370.3">POIDS</text>
<text x="268.5" y="370.3">(Kg):</text>
<text x="288.8" y="370.3">0.74</text>
<text x="307.1" y="370.3">kg</text>
</g>
<text font-size="5.6" x="470.5" y="365.5">WIPRO PARI GROUP</text>
<g font-size="5.4">
<text x="213.9" y="153.3" transform="rotate(-90 213.9 153.3)">O85-0.15</text>
<text x="176.9" y="187" transform="rotate(-15 176.9 187)">a0.03 B</text>
<text x="313" y="195" transform="rotate(-90 313 195)">n</text>
<text x="307" y="211.2" transform="rotate(-90 307 211.2)">O32 g6</text>
<text x="164.8" y="308.1" transform="rotate(-90 164.8 308.1)">O22</text>
</g>
<g font-size="4.9">
<text x="30" y="6.9">1</text>
<text x="76.7" y="6.9">2</text>
<text x="127" y="6.9">3</text>
<text x="176.5" y="6.9">4</text>
<text x="226.7" y="6.9">5</text>
<text x="275.4" y="6.9">6</text>
<text x="326.4" y="6.9">7</text>
<text x="375" y="6.9">8</text>
<text x="425.8" y="6.9">9</text>
<text x="473.9" y="7.3">10</text>
<text x="524.3" y="6.9">11</text>
<text x="570.2" y="6.9">12</text>
<text x="13.6" y="35.1">H</text>
<text x="587.6" y="35.1">H</text>
<text x="13.2" y="87.5">G</text>
<text x="587.2" y="87.5">G</text>
<text x="13.2" y="137">F</text>
<text x="587.2" y="137">F</text>
<text x="13.2" y="187.6">E</text>
<text x="587.2" y="187.6">E</text>
<text x="13.2" y="237">D</text>
<text x="587.2" y="237">D</text>
<text x="13.4" y="287.1">C</text>
<text x="587.4" y="287.1">C</text>
<text x="13.4" y="336.2">B</text>
<text x="587.4" y="336.2">B</text>
<text x="13.4" y="389.3">A</text>
<text x="587.4" y="389.3">A</text>
<text x="30" y="416.9">1</text>
<text x="76.7" y="416.9">2</text>
<text x="127" y="416.9">3</text>
<text x="176.5" y="416.9">4</text>
<text x="226.7" y="416.9">5</text>
<text x="275.4" y="416.9">6</text>
<text x="326.4" y="416.9">7</text>
<text x="375" y="416.9">8</text>
<text x="425.8" y="416.9">9</text>
<text x="473.9" y="417.3">10</text>
<text x="524.3" y="416.9">11</text>
<text x="570.2" y="416.9">12</text>
</g>
<g font-size="4.2">
<text x="423.7" y="14.3">NOTE : STANDARD FASTENER TORQUE AS PER STD-DES-01-00</text>
<text x="553.8" y="14">FR-DES-006-00</text>
<text x="21.1" y="404.3">NOTE FOR WIPRO PARI DESIGN -REF. ONLY</text>
<text x="45.7" y="408.8">WEAR DETAILS : NA</text>
</g>
<g font-size="3.9">
<text x="213" y="274.1">HEAT</text>
<text x="226.6" y="274.1">TREATMENT</text>
<text x="253.3" y="274.1">NOTE</text>
<text x="270" y="274.1">:-</text>
<text x="213" y="277.7">1)</text>
<text x="213" y="281.3">2)</text>
<text x="220.5" y="277.7">TO</text>
<text x="220.5" y="281.3">CASE</text>
<text x="228.7" y="277.7">BE</text>
<text x="234.3" y="281.3">DEPTH</text>
<text x="236.9" y="277.7">CASE</text>
<text x="250.7" y="277.7">HARDENED</text>
<text x="250.7" y="281.3">0.8~1.2mm.</text>
<text x="276" y="277.7">UPTO</text>
<text x="289.9" y="277.7">56~60</text>
<text x="307.3" y="277.7">HRC.</text>
<text x="213" y="284.9">3)</text>
<text x="220.5" y="284.9">THREADS</text>
<text x="242.4" y="284.9">TO</text>
<text x="250.6" y="284.9">BE</text>
<text x="258.8" y="284.9">KEEP</text>
<text x="272.4" y="284.9">SOFT.</text>
<text x="213" y="288.5">4)</text>
<text x="220.5" y="288.5">RETAPPING</text>
<text x="224.5" y="292.1">AT</text>
<text x="232.4" y="292.1">SUPPLIER</text>
<text x="246.3" y="288.5">TO</text>
<text x="254.5" y="288.5">BE</text>
<text x="255.3" y="292.1">END.(</text>
<text x="262.7" y="288.5">DONE</text>
<text x="270.1" y="292.1">IF</text>
<text x="276.7" y="292.1">APPLICABLE</text>
<text x="277.1" y="288.5">AFTER</text>
<text x="292.8" y="288.5">SURFACE</text>
<text x="304.5" y="292.1">)</text>
<text x="314.8" y="288.5">TREATMENT</text>
<text x="400" y="357.1">REVISION</text>
<text x="455.9" y="357.1">DESCRIPTION</text>
<text x="526.4" y="357.1">DATE</text>
<text x="540" y="357.1">DRN.BY</text>
<text x="357.8" y="383.3">RESERVED</text>
<text x="382.3" y="383.3">SPACE</text>
<text x="357.8" y="388.9">FOR</text>
<text x="357.8" y="394.5">CONTROLLED</text>
<text x="387.8" y="394.5">COPY</text>
<text x="357.8" y="400">STAMP</text>
</g>
<text font-size="3.6" x="486.8" y="376.1">DOLLY BLOCK</text>
<text font-size="3.5" x="402.4" y="373.3">www.wipropari.com</text>
<g font-size="3.4">
<text x="285.4" y="55.5">1</text>
<text x="301.4" y="107.5">1</text>
<text x="405.3" y="352.2">1</text>
</g>
<g font-size="3.1">
<text x="565.1" y="353.5">LIMITS</text>
<text x="562" y="371.7">DRAWING TYPE</text>
<text x="437" y="372.3">DESCRIPTION</text>
<text x="436.5" y="380.8">SURFACE AREA</text>
<text x="453.3" y="380.8">SURFACE TREATMENT</text>
<text x="489.7" y="380.8">MACHINING</text>
<text x="509.5" y="380.8">DESIGN UNIT</text>
<text x="530.6" y="380.8">DESIGN UNIT CD.</text>
<text x="558" y="380.6">TEAM NO.</text>
<text x="570.3" y="380.7">SHEET SIZE</text>
<text x="575.6" y="386.1">A2</text>
<text x="436.4" y="391.1">REFERENCE DWG.</text>
<text x="437.8" y="395.5">DRN.BY</text>
<text x="451.4" y="395.4">CHKD.BY</text>
<text x="466.6" y="395.5">APPD.BY</text>
<text x="486.7" y="395.4">MATERIAL</text>
<text x="488.9" y="390.9">PART CLASS.</text>
<text x="515.6" y="390.9">HEAT TREATMENT</text>
<text x="519.6" y="395.9">DRG./PART CODE</text>
<text x="558.9" y="395.5">REV.</text>
<text x="571.4" y="395.6">SCALE</text>
<text x="484.3" y="404.2">NET WEIGHT-Kg</text>
<text x="571.4" y="404.7">SHEET</text>
</g>
<text font-size="3" x="579.5" y="230.1">°</text>
<g font-size="2.8">
<text x="299.1" y="332.1">3.2 ( 0.8 )</text>
<text x="560.4" y="357.7">Gen Tol.: IS 2102</text>
<text x="306.7" y="363.6">3.2 ( 0.8 )</text>
<text x="399.1" y="376.6">1.ALL DIMENSIONS ARE</text>
<text x="399" y="382.7">2.DO NOT SCALE</text>
<text x="399" y="388.7">3.IF IN DOUBT ,</text>
<text x="399" y="395.4">LOCATION :</text>
<text x="420.5" y="396">PUNE</text>
<text x="404.2" y="402">ALL RIGHTS OF REPRODUCTION &amp;</text>
<text x="440.1" y="401.2">9265</text>
<text x="451.3" y="401.2">03004785</text>
<text x="466.3" y="401.2">03002882</text>
<text x="404.7" y="405.4">DISTRIBUTION ARE RESERVED</text>
</g>
<g font-size="2.7">
<text x="564.6" y="376.2">MACHINING</text>
<text x="399.9" y="379.7">IN mm</text>
<text x="399.7" y="385.7">DRAWING.</text>
<text x="436.9" y="385.4">29.98 in^2</text>
<text x="471.4" y="385.5">#</text>
<text x="498.9" y="385">#</text>
<text x="513.6" y="385.3">WPES</text>
<text x="537.3" y="385.1">0300</text>
<text x="559.7" y="385.1">PL-02</text>
<text x="399.7" y="391.8">ASK TEAM MEMBER</text>
<text x="474.1" y="391.2">NA</text>
<text x="508.7" y="391.2">B</text>
<text x="560.1" y="391.1">NA</text>
<text x="493.4" y="399.5">#</text>
<text x="572.8" y="399.7">1 : 1</text>
<text x="400.1" y="402.5">C</text>
<text x="436.6" y="408.7">22/10/2024</text>
<text x="450.9" y="408.8">22/10/2024</text>
<text x="466" y="408.9">22/10/2024</text>
<text x="489.6" y="408.5">0.74 kg</text>
<text x="571.4" y="408.7">1 OF 1</text>
</g>
<g font-size="2.5">
<text x="554.9" y="218.3">DEBURR AND REMOVE SHARP</text>
<text x="555.2" y="221">EDGES UNLESS SHARP EDGE</text>
<text x="556.1" y="227.1">UNSP.RADII</text>
<text x="556.8" y="223.8">REQUIREMENT SPECIFIED</text>
<text x="571.4" y="226.9">UNSP.CHF.</text>
<text x="559.2" y="229.9">0.5 R</text>
<text x="572.3" y="230.1">0.5 X 45</text>
<text x="559.8" y="238">UP TO 10</text>
<text x="576.1" y="238.1">±1.5°</text>
<text x="558.5" y="242.2">10 UP TO 50</text>
<text x="575.5" y="242.3">±0°50'</text>
<text x="557.4" y="250.7">120 UP TO 400</text>
<text x="557.9" y="246.5">50 UP TO 120</text>
<text x="575.5" y="250.7">±0°15'</text>
<text x="575.5" y="246.5">±0°25'</text>
<text x="558.7" y="259.4">0.5 UP TO 3</text>
<text x="559.5" y="263.7">3 UP TO 6</text>
<text x="576.6" y="263.6">±0.2</text>
<text x="576.6" y="259.4">±0.1</text>
<text x="559" y="267.9">6 UP TO 30</text>
<text x="576.6" y="267.9">±0.5</text>
<text x="557.8" y="272.2">30 UP TO 120</text>
<text x="576.6" y="272.2">±0.8</text>
<text x="556.9" y="280.7">315 UP TO 1000</text>
<text x="557.3" y="276.4">120 UP TO 315</text>
<text x="576.6" y="276.4">±1.2</text>
<text x="577.7" y="280.7">±2</text>
<text x="556.4" y="284.9">1000 UP TO 2000</text>
<text x="577.6" y="284.9">±3</text>
<text x="558.9" y="289.2">OVER 2000</text>
<text x="577.7" y="289.3">±4</text>
<text x="560" y="297.9">UP TO 10</text>
<text x="577.1" y="297.9">±1°</text>
<text x="558.5" y="302.1">10 UP TO 50</text>
<text x="575.5" y="302.1">±0°30'</text>
<text x="557.4" y="310.6">120 UP TO 400</text>
<text x="558.2" y="306.3">50 UP TO 120</text>
<text x="575.5" y="310.6">±0°10'</text>
<text x="575.5" y="306.4">±0°20'</text>
<text x="558.8" y="319.2">0.5 UP TO 3</text>
<text x="559.4" y="323.4">3 UP TO 6</text>
<text x="576.6" y="319.2">±0.1</text>
<text x="576.6" y="323.5">±0.1</text>
<text x="558.9" y="327.7">6 UP TO 30</text>
<text x="576.7" y="327.7">±0.2</text>
<text x="557.8" y="332">30 UP TO 120</text>
<text x="576.6" y="332">±0.3</text>
<text x="556.8" y="340.5">315 UP TO 1000</text>
<text x="557.3" y="336.3">120 UP TO 315</text>
<text x="576.6" y="336.3">±0.5</text>
<text x="576.6" y="340.5">±0.8</text>
<text x="415.2" y="346.4">.</text>
<text x="530.3" y="346.5">.</text>
<text x="545.9" y="346.4">.</text>
<text x="556.2" y="344.7">1000 UP TO 2000</text>
<text x="576.6" y="344.7">±1.2</text>
<text x="415.2" y="351.5">DIM. 31.36 WAS DIM.32.86 mm.(1.5mm CUTOUT ADDED)</text>
<text x="524.1" y="351.3">22/10/2024</text>
<text x="540.6" y="351.4">03006751</text>
<text x="558.9" y="349">OVER 2000</text>
<text x="577.6" y="349">±2</text>
</g>
<g font-size="2.4">
<text x="7.7" y="382.7" transform="rotate(-90 7.7 382.7)">Uploading\2022-23\P23Y5\P23Y5B071018.dft</text>
<text x="7.7" y="409.8" transform="rotate(-90 7.7 409.8)">\\srv01043\ExDM</text>
</g>
<g font-size="2.1">
<text x="558.5" y="232.4">UNSPECIFIED TOL.(FAB)</text>
<text x="559.5" y="234.7">FOR ANGULAR IN mm.</text>
<text x="558.6" y="253.9">UNSPECIFIED TOL.(FAB)</text>
<text x="560.7" y="256.3">FOR LINEAR IN mm.</text>
<text x="558.7" y="292.3">UNSPECIFIED TOL.(M/C)</text>
<text x="559.6" y="294.7">FOR ANGULAR IN mm.</text>
<text x="558.7" y="313.7">UNSPECIFIED TOL.(M/C)</text>
<text x="560.6" y="316.1">FOR LINEAR IN mm.</text>
</g>
</svg>
